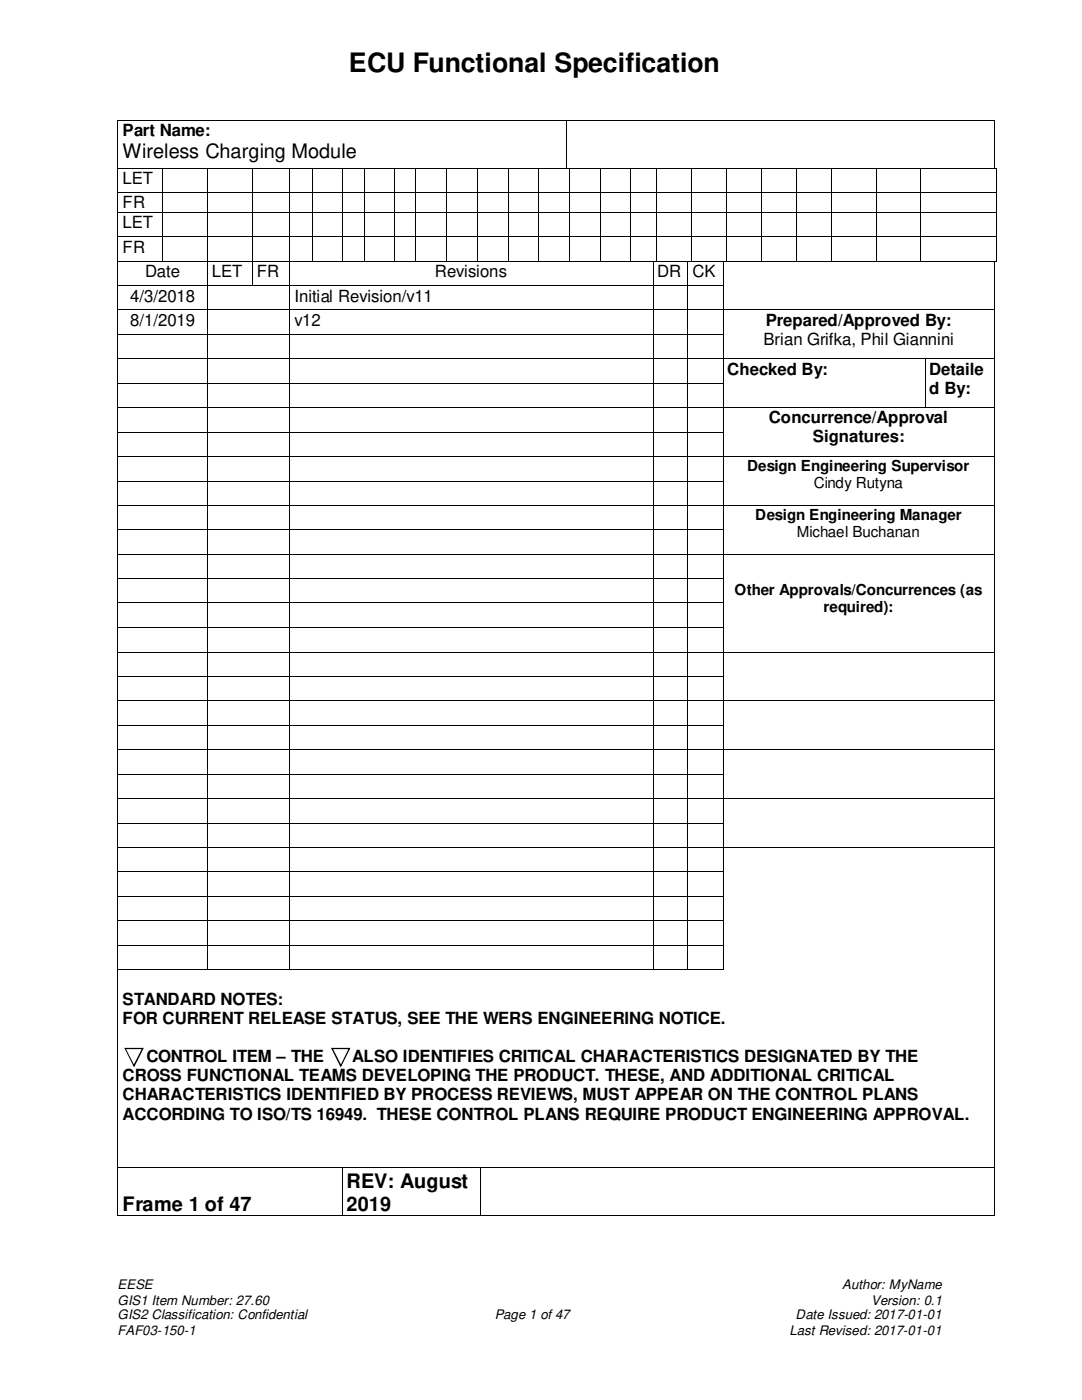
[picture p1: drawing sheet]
<svg xmlns="http://www.w3.org/2000/svg" width="216mm" height="279mm" viewBox="0 0 216 279" stroke-linecap="round" stroke-linejoin="round" font-family="sans-serif">
<g fill="#000">
<path d="M23.5 23.9h.1v.1h-.1zM23.5 33.4h.1v.2h-.1zM23.5 38.3h.1v.1h-.1zM32.4 33.4l.1 .2zM32.4 38.3l.1 .1zM41.3 33.4h.2v.2h-.2zM41.3 38.3h.2v.1h-.2zM50.3 33.4h.2v.2h-.2zM50.3 38.3h.2v.1h-.2zM57.7 33.4h.1v.2h-.1zM57.7 38.3h.1v.1h-.1zM62.2 33.4h.2v.2h-.2z"/>
<path d="M62.2 38.3h.2v.1h-.2zM68.2 33.4l.1 .2zM68.2 38.3l.1 .1zM72.6 33.4h.2v.2h-.2zM72.6 38.3h.2v.1h-.2zM78.7 33.4h.1v.2h-.1zM78.7 38.3h.1v.1h-.1zM82.9 33.4h.2v.2h-.2zM82.9 38.3h.2v.1h-.2zM89.1 33.4h.1v.2h-.1zM89.1 38.3h.1v.1h-.1zM95.2 33.4h.1v.2h-.1z"/>
<path d="M95.2 38.3h.1v.1h-.1zM101.3 33.4l.1 .2zM101.3 38.3l.1 .1zM107.4 33.4h.2v.2h-.2zM107.4 38.3h.2v.1h-.2zM112.9 23.9h.1v.1h-.1zM112.9 33.4h.1v.2h-.1zM113 33.4h.5v.2h-.5zM113.5 33.4h.2v.2h-.2zM113.5 38.3h.2v.1h-.2zM119.7 33.4h.2v.2h-.2zM119.7 38.3h.2v.1h-.2z"/>
<path d="M125.8 33.4h.2v.2h-.2zM125.8 38.3h.2v.1h-.2zM130.9 33.4h.2v.2h-.2zM130.9 38.3h.2v.1h-.2zM137.9 33.4h.2v.2h-.2zM137.9 38.3h.2v.1h-.2zM144.9 33.4h.1v.2h-.1zM144.9 38.3h.1v.1h-.1zM151.9 33.4h.2v.2h-.2zM151.9 38.3h.2v.1h-.2zM158.9 33.4h.2v.2h-.2zM158.9 38.3h.2v.1h-.2z"/>
<path d="M165.8 33.4h.1v.2h-.1zM165.8 38.3h.1v.1h-.1zM174.8 33.4h.1v.2h-.1zM174.8 38.3h.1v.1h-.1zM183.6 33.4h.2v.2h-.2zM183.6 38.3h.2v.1h-.2zM198.3 23.9h.2v.1h-.2zM198.3 33.4h.2v.2h-.2zM198.5 33.4h.1v.2h-.1zM198.6 33.4l.1 .2zM198.7 33.4h.2v.2h-.2zM198.7 38.3h.2v.1h-.2z"/>
<path d="M23.5 42.2h.1v.2h-.1zM23.5 47.2h.1v.1h-.1zM23.5 52.1h.1v.1h-.1zM23.5 56.9h.1v.2h-.1zM32.4 42.2l.1 .2zM32.4 47.2l.1 .1zM32.4 52.1l.1 .1zM41.3 42.2h.2v.2h-.2zM41.3 47.2h.2v.1h-.2zM41.3 52.1h.2v.1h-.2zM41.3 56.9h.2v.2h-.2zM50.3 42.2h.2v.2h-.2z"/>
<path d="M50.3 47.2h.2v.1h-.2zM50.3 52.1h.2v.1h-.2zM50.3 56.9h.2v.2h-.2zM57.7 42.2h.1v.2h-.1zM57.7 47.2h.1v.1h-.1zM57.7 52.1h.1v.1h-.1zM57.7 56.9h.1v.2h-.1zM62.2 42.2h.2v.2h-.2zM62.2 47.2h.2v.1h-.2zM62.2 52.1h.2v.1h-.2zM68.2 42.2l.1 .2zM68.2 47.2l.1 .1z"/>
<path d="M68.2 52.1l.1 .1zM72.6 42.2h.2v.2h-.2zM72.6 47.2h.2v.1h-.2zM72.6 52.1h.2v.1h-.2zM78.7 42.2h.1v.2h-.1zM78.7 47.2h.1v.1h-.1zM78.7 52.1h.1v.1h-.1zM82.9 42.2h.2v.2h-.2zM82.9 47.2h.2v.1h-.2zM82.9 52.1h.2v.1h-.2zM89.1 42.2h.1v.2h-.1zM89.1 47.2h.1v.1h-.1z"/>
<path d="M89.1 52.1h.1v.1h-.1zM95.2 42.2h.1v.2h-.1zM95.2 47.2h.1v.1h-.1zM95.2 52.1h.1v.1h-.1zM101.3 42.2l.1 .2zM101.3 47.2l.1 .1zM101.3 52.1l.1 .1zM107.4 42.2h.2v.2h-.2zM107.4 47.2h.2v.1h-.2zM107.4 52.1h.2v.1h-.2zM113.5 42.2h.2v.2h-.2zM113.5 47.2h.2v.1h-.2z"/>
<path d="M113.5 52.1h.2v.1h-.2zM119.7 42.2h.2v.2h-.2zM119.7 47.2h.2v.1h-.2zM119.7 52.1h.2v.1h-.2zM125.8 42.2h.2v.2h-.2zM125.8 47.2h.2v.1h-.2zM125.8 52.1h.2v.1h-.2zM130.2 52.1h.2v.1h-.2zM130.2 56.9h.2v.2h-.2zM130.4 52.1h.5v.1h-.5zM130.9 42.2h.2v.2h-.2zM130.9 47.2h.2v.1h-.2z"/>
<path d="M130.9 52.1h.2v.1h-.2zM137.2 52.1h.1v.1h-.1zM137.2 56.9h.1v.2h-.1zM137.3 52.1h.6v.1h-.6zM137.9 42.2h.2v.2h-.2zM137.9 47.2h.2v.1h-.2zM137.9 52.1h.2v.1h-.2zM144.2 52.1h.2v.1h-.2zM144.2 56.9h.2v.2h-.2zM144.4 52.1h.5v.1h-.5zM144.9 42.2h.1v.2h-.1zM144.9 47.2h.1v.1h-.1z"/>
<path d="M144.9 52.1h.1v.1h-.1zM151.9 42.2h.2v.2h-.2zM151.9 47.2h.2v.1h-.2zM151.9 52.1h.2v.1h-.2zM158.9 42.2h.2v.2h-.2zM158.9 47.2h.2v.1h-.2zM158.9 52.1h.2v.1h-.2zM165.8 42.2h.1v.2h-.1zM165.8 47.2h.1v.1h-.1zM165.8 52.1h.1v.1h-.1zM174.8 42.2h.1v.2h-.1zM174.8 47.2h.1v.1h-.1z"/>
<path d="M174.8 52.1h.1v.1h-.1zM183.6 42.2h.2v.2h-.2zM183.6 47.2h.2v.1h-.2zM183.6 52.1h.2v.1h-.2zM198.3 52.1h.2v.1h-.2zM198.3 56.9h.2v.2h-.2zM198.5 52.1h.1v.1h-.1zM198.6 52.1l.1 .1zM198.7 42.2h.2v.2h-.2zM198.7 47.2h.2v.1h-.2zM198.7 52.1h.2v.1h-.2zM23.5 61.7h.1v.2h-.1z"/>
<path d="M23.5 66.7h.1v.2h-.1zM23.5 71.5h.1v.2h-.1zM23.5 76.4h.1v.1h-.1zM41.3 61.7h.2v.2h-.2zM41.3 66.7h.2v.2h-.2zM41.3 71.5h.2v.2h-.2zM41.3 76.4h.2v.1h-.2zM57.7 61.7h.1v.2h-.1zM57.7 66.7h.1v.2h-.1zM57.7 71.5h.1v.2h-.1zM57.7 76.4h.1v.1h-.1zM130.2 61.7h.2v.2h-.2z"/>
<path d="M130.2 66.7h.2v.2h-.2zM130.2 71.5h.2v.2h-.2zM130.2 76.4h.2v.1h-.2zM137.2 61.7h.1v.2h-.1zM137.2 66.7h.1v.2h-.1zM137.2 71.5h.1v.2h-.1zM137.2 76.4h.1v.1h-.1zM144.2 61.7h.2v.2h-.2zM144.2 66.7h.2v.2h-.2zM144.2 71.5h.2v.2h-.2zM144.2 76.4h.2v.1h-.2zM184.5 71.5h.2v.2h-.2z"/>
<path d="M184.5 76.4h.2v.1h-.2zM198.3 61.7h.2v.2h-.2zM198.3 66.7h.2v.2h-.2zM198.3 71.5h.2v.2h-.2zM198.3 76.4h.2v.1h-.2zM23.5 81.3h.1v.1h-.1zM23.5 86.2h.1v.2h-.1zM23.5 91h.1v.2h-.1zM23.5 95.9h.1v.2h-.1zM41.3 81.3h.2v.1h-.2zM41.3 86.2h.2v.2h-.2zM41.3 91h.2v.2h-.2z"/>
<path d="M41.3 95.9h.2v.2h-.2zM57.7 81.3h.1v.1h-.1zM57.7 86.2h.1v.2h-.1zM57.7 91h.1v.2h-.1zM57.7 95.9h.1v.2h-.1zM130.2 81.3h.2v.1h-.2zM130.2 86.2h.2v.2h-.2zM130.2 91h.2v.2h-.2zM130.2 95.9h.2v.2h-.2zM137.2 81.3h.1v.1h-.1zM137.2 86.2h.1v.2h-.1zM137.2 91h.1v.2h-.1z"/>
<path d="M137.2 95.9h.1v.2h-.1zM144.2 81.3h.2v.1h-.2zM144.2 86.2h.2v.2h-.2zM144.2 91h.2v.2h-.2zM144.2 95.9h.2v.2h-.2zM184.5 81.3h.2v.1h-.2zM198.3 81.3h.2v.1h-.2zM198.3 86.2h.2v.2h-.2zM198.3 91h.2v.2h-.2zM198.3 95.9h.2v.2h-.2zM23.5 100.8h.1v.1h-.1zM23.5 105.7h.1v.1h-.1z"/>
<path d="M23.5 110.6h.1v.1h-.1zM23.5 115.4h.1v.2h-.1zM41.3 100.8h.2v.1h-.2zM41.3 105.7h.2v.1h-.2zM41.3 110.6h.2v.1h-.2zM41.3 115.4h.2v.2h-.2zM57.7 100.8h.1v.1h-.1zM57.7 105.7h.1v.1h-.1zM57.7 110.6h.1v.1h-.1zM57.7 115.4h.1v.2h-.1zM130.2 100.8h.2v.1h-.2zM130.2 105.7h.2v.1h-.2z"/>
<path d="M130.2 110.6h.2v.1h-.2zM130.2 115.4h.2v.2h-.2zM137.2 100.8h.1v.1h-.1zM137.2 105.7h.1v.1h-.1zM137.2 110.6h.1v.1h-.1zM137.2 115.4h.1v.2h-.1zM144.2 100.8h.2v.1h-.2zM144.2 105.7h.2v.1h-.2zM144.2 110.6h.2v.1h-.2zM144.2 115.4h.2v.2h-.2zM198.3 100.8h.2v.1h-.2zM198.3 105.7h.2v.1h-.2z"/>
<path d="M198.3 110.6h.2v.1h-.2zM198.3 115.4h.2v.2h-.2zM23.5 120.2h.1v.2h-.1zM23.5 125.2h.1v.2h-.1zM23.5 130h.1v.2h-.1zM23.5 134.9h.1v.1h-.1zM23.5 139.8h.1v.2h-.1zM41.3 120.2h.2v.2h-.2zM41.3 125.2h.2v.2h-.2zM41.3 130h.2v.2h-.2zM41.3 134.9h.2v.1h-.2zM41.3 139.8h.2v.2h-.2z"/>
<path d="M57.7 120.2h.1v.2h-.1zM57.7 125.2h.1v.2h-.1zM57.7 130h.1v.2h-.1zM57.7 134.9h.1v.1h-.1zM57.7 139.8h.1v.2h-.1zM130.2 120.2h.2v.2h-.2zM130.2 125.2h.2v.2h-.2zM130.2 130h.2v.2h-.2zM130.2 134.9h.2v.1h-.2zM130.2 139.8h.2v.2h-.2zM137.2 120.2h.1v.2h-.1zM137.2 125.2h.1v.2h-.1z"/>
<path d="M137.2 130h.1v.2h-.1zM137.2 134.9h.1v.1h-.1zM137.2 139.8h.1v.2h-.1zM144.2 120.2h.2v.2h-.2zM144.2 125.2h.2v.2h-.2zM144.2 130h.2v.2h-.2zM144.2 134.9h.2v.1h-.2zM144.2 139.8h.2v.2h-.2zM198.3 120.2h.2v.2h-.2zM198.3 125.2h.2v.2h-.2zM198.3 130h.2v.2h-.2zM198.3 134.9h.2v.1h-.2z"/>
<path d="M198.3 139.8h.2v.2h-.2zM23.5 144.7h.1v.2h-.1zM23.5 149.5h.1v.2h-.1zM23.5 154.4h.1v.2h-.1zM23.5 159.3h.1v.1h-.1zM41.3 144.7h.2v.2h-.2zM41.3 149.5h.2v.2h-.2zM41.3 154.4h.2v.2h-.2zM41.3 159.3h.2v.1h-.2zM57.7 144.7h.1v.2h-.1zM57.7 149.5h.1v.2h-.1zM57.7 154.4h.1v.2h-.1z"/>
<path d="M57.7 159.3h.1v.1h-.1zM130.2 144.7h.2v.2h-.2zM130.2 149.5h.2v.2h-.2zM130.2 154.4h.2v.2h-.2zM130.2 159.3h.2v.1h-.2zM137.2 144.7h.1v.2h-.1zM137.2 149.5h.1v.2h-.1zM137.2 154.4h.1v.2h-.1zM137.2 159.3h.1v.1h-.1zM144.2 144.7h.2v.2h-.2zM144.2 149.5h.2v.2h-.2zM144.2 154.4h.2v.2h-.2z"/>
<path d="M144.2 159.3h.2v.1h-.2zM198.3 144.7h.2v.2h-.2zM198.3 149.5h.2v.2h-.2zM198.3 154.4h.2v.2h-.2zM198.3 159.3h.2v.1h-.2zM23.5 164.2h.1v.1h-.1zM23.5 169.1l.1 .1zM23.5 173.9h.1v.2h-.1zM23.5 178.7h.1v.2h-.1zM41.3 164.2h.2v.1h-.2zM41.3 169.1l.2 .1zM41.3 173.9h.2v.2h-.2z"/>
<path d="M41.3 178.7h.2v.2h-.2zM57.7 164.2h.1v.1h-.1zM57.7 169.1l.1 .1zM57.7 173.9h.1v.2h-.1zM57.7 178.7h.1v.2h-.1zM130.2 164.2h.2v.1h-.2zM130.2 169.1l.2 .1zM130.2 173.9h.2v.2h-.2zM130.2 178.7h.2v.2h-.2zM137.2 164.2h.1v.1h-.1zM137.2 169.1l.1 .1zM137.2 173.9h.1v.2h-.1z"/>
<path d="M137.2 178.7h.1v.2h-.1zM144.2 164.2h.2v.1h-.2zM144.2 169.1l.2 .1zM144.2 173.9h.2v.2h-.2zM144.2 178.7h.2v.2h-.2zM198.3 164.2h.2v.1h-.2zM198.3 169.1l.2 .1zM198.3 173.9h.2v.2h-.2zM198.3 178.7h.2v.2h-.2zM23.5 183.7l.1 .1zM23.5 188.6h.1v.1h-.1zM23.5 193.4h.1v.1h-.1z"/>
<path d="M41.3 183.7l.2 .1zM41.3 188.6h.2v.1h-.2zM41.3 193.4h.2v.1h-.2zM57.7 183.7l.1 .1zM57.7 188.6h.1v.1h-.1zM57.7 193.4h.1v.1h-.1zM130.2 183.7l.2 .1zM130.2 188.6h.2v.1h-.2zM130.2 193.4h.2v.1h-.2zM137.2 183.7l.1 .1zM137.2 188.6h.1v.1h-.1zM137.2 193.4h.1v.1h-.1z"/>
<path d="M144.2 183.7l.2 .1zM144.2 188.6h.2v.1h-.2zM144.2 193.4h.2v.1h-.2zM198.3 183.7l.2 .1zM198.3 188.6h.2v.1h-.2zM198.3 193.4h.2v.1h-.2zM23.5 232.9h.1v.2h-.1zM68.2 232.9l.1 .2zM95.8 232.9h.1v.2h-.1zM198.3 232.9h.2v.2h-.2zM23.5 242.5h.1v.2h-.1zM68.2 242.5l.1 .2z"/>
<path d="M95.8 242.5h.1v.2h-.1zM198.3 242.5h.2v.2h-.2z"/>
</g>
<g fill="none" stroke="#000" stroke-width=".2">
<path d="M23.5 24v9.4M23.5 33.6v4.7M23.5 38.4v3.8M23.6 24h89.3M23.6 33.5h8.8M23.6 38.4h8.8M32.5 33.6v4.7M32.5 38.4v3.8M32.5 33.5h8.8M32.5 38.4h8.8M41.4 33.6v4.7M41.4 38.4v3.8"/>
<path d="M41.5 33.5h8.8M41.5 38.4h8.8M50.4 33.6v4.7M50.4 38.4v3.8M50.5 33.5h7.2M50.5 38.4h7.2M57.7 33.6v4.7M57.7 38.4v3.8M57.8 33.5h4.4M57.8 38.4h4.4M62.3 33.6v4.7M62.3 38.4v3.8"/>
<path d="M62.4 33.5h5.8M62.4 38.4h5.8M68.3 33.6v4.7M68.3 38.4v3.8M68.3 33.5h4.3M68.3 38.4h4.3M72.7 33.6v4.7M72.7 38.4v3.8M72.8 33.5h5.9M72.8 38.4h5.9M78.7 33.6v4.7M78.7 38.4v3.8"/>
<path d="M78.8 33.5h4.1M78.8 38.4h4.1M83 33.6v4.7M83 38.4v3.8M83.1 33.5h6M83.1 38.4h6M89.2 33.6v4.7M89.2 38.4v3.8M89.2 33.5h6M89.2 38.4h6M95.2 33.6v4.7M95.2 38.4v3.8"/>
<path d="M95.3 33.5h6M95.3 38.4h6M101.4 33.6v4.7M101.4 38.4v3.8M101.4 33.5h6M101.4 38.4h6M107.5 33.6v4.7M107.5 38.4v3.8M107.6 33.5h5.3M107.6 38.4h5.9M112.9 24v9.4M113 24h85.3"/>
<path d="M113.6 33.6v4.7M113.6 38.4v3.8M113.7 33.5h6M113.7 38.4h6M119.8 33.6v4.7M119.8 38.4v3.8M119.9 33.5h5.9M119.9 38.4h5.9M125.9 33.6v4.7M125.9 38.4v3.8M126 33.5h4.9M126 38.4h4.9"/>
<path d="M131 33.6v4.7M131 38.4v3.8M131.1 33.5h6.8M131.1 38.4h6.8M138 33.6v4.7M138 38.4v3.8M138.1 33.5h6.8M138.1 38.4h6.8M144.9 33.6v4.7M144.9 38.4v3.8M145 33.5h6.9M145 38.4h6.9"/>
<path d="M152 33.6v4.7M152 38.4v3.8M152.1 33.5h6.8M152.1 38.4h6.8M159 33.6v4.7M159 38.4v3.8M159.1 33.5h6.7M159.1 38.4h6.7M165.9 33.6v4.7M165.9 38.4v3.8M165.9 33.5h8.9M165.9 38.4h8.9"/>
<path d="M174.8 33.6v4.7M174.8 38.4v3.8M174.9 33.5h8.7M174.9 38.4h8.7M183.7 33.6v4.7M183.7 38.4v3.8M183.8 33.5h14.5M183.8 38.4h14.9M198.4 24v9.4M198.8 33.6v4.7M198.8 38.4v3.8M23.5 42.4v4.8"/>
<path d="M23.5 47.3v4.8M23.5 52.2v4.7M23.5 57.1v4.6M23.6 42.3h8.8M23.6 47.2h8.8M23.6 52.2h8.8M23.6 57h17.7M32.5 42.4v4.8M32.5 47.3v4.8M32.5 42.3h8.8M32.5 47.2h8.8M32.5 52.2h8.8"/>
<path d="M41.4 42.4v4.8M41.4 47.3v4.8M41.4 52.2v4.7M41.4 57.1v4.6M41.5 42.3h8.8M41.5 47.2h8.8M41.5 52.2h8.8M41.5 57h8.8M50.4 42.4v4.8M50.4 47.3v4.8M50.4 52.2v4.7M50.5 42.3h7.2"/>
<path d="M50.5 47.2h7.2M50.5 52.2h7.2M50.5 57h7.2M57.7 42.4v4.8M57.7 47.3v4.8M57.7 52.2v4.7M57.7 57.1v4.6M57.8 42.3h4.4M57.8 47.2h4.4M57.8 52.2h4.4M57.8 57h72.4M62.3 42.4v4.8"/>
<path d="M62.3 47.3v4.8M62.4 42.3h5.8M62.4 47.2h5.8M62.4 52.2h5.8M68.3 42.4v4.8M68.3 47.3v4.8M68.3 42.3h4.3M68.3 47.2h4.3M68.3 52.2h4.3M72.7 42.4v4.8M72.7 47.3v4.8M72.8 42.3h5.9"/>
<path d="M72.8 47.2h5.9M72.8 52.2h5.9M78.7 42.4v4.8M78.7 47.3v4.8M78.8 42.3h4.1M78.8 47.2h4.1M78.8 52.2h4.1M83 42.4v4.8M83 47.3v4.8M83.1 42.3h6M83.1 47.2h6M83.1 52.2h6"/>
<path d="M89.2 42.4v4.8M89.2 47.3v4.8M89.2 42.3h6M89.2 47.2h6M89.2 52.2h6M95.2 42.4v4.8M95.2 47.3v4.8M95.3 42.3h6M95.3 47.2h6M95.3 52.2h6M101.4 42.4v4.8M101.4 47.3v4.8"/>
<path d="M101.4 42.3h6M101.4 47.2h6M101.4 52.2h6M107.5 42.4v4.8M107.5 47.3v4.8M107.6 42.3h5.9M107.6 47.2h5.9M107.6 52.2h5.9M113.6 42.4v4.8M113.6 47.3v4.8M113.7 42.3h6M113.7 47.2h6"/>
<path d="M113.7 52.2h6M119.8 42.4v4.8M119.8 47.3v4.8M119.9 42.3h5.9M119.9 47.2h5.9M119.9 52.2h5.9M125.9 42.4v4.8M125.9 47.3v4.8M126 42.3h4.9M126 47.2h4.9M126 52.2h4.2M130.3 52.2v4.7"/>
<path d="M130.3 57.1v4.6M130.4 57h6.8M131 42.4v4.8M131 47.3v4.8M131.1 42.3h6.8M131.1 47.2h6.8M131.1 52.2h6.1M137.2 52.2v4.7M137.2 57.1v4.6M137.3 57h6.9M138 42.4v4.8M138 47.3v4.8"/>
<path d="M138.1 42.3h6.8M138.1 47.2h6.8M138.1 52.2h6.1M144.3 52.2v4.7M144.3 57.1v4.6M144.9 42.4v4.8M144.9 47.3v4.8M145 42.3h6.9M145 47.2h6.9M145 52.2h6.9M152 42.4v4.8M152 47.3v4.8"/>
<path d="M152.1 42.3h6.8M152.1 47.2h6.8M152.1 52.2h6.8M159 42.4v4.8M159 47.3v4.8M159.1 42.3h6.7M159.1 47.2h6.7M159.1 52.2h6.7M165.9 42.4v4.8M165.9 47.3v4.8M165.9 42.3h8.9M165.9 47.2h8.9"/>
<path d="M165.9 52.2h8.9M174.8 42.4v4.8M174.8 47.3v4.8M174.9 42.3h8.7M174.9 47.2h8.7M174.9 52.2h8.7M183.7 42.4v4.8M183.7 47.3v4.8M183.8 42.3h14.9M183.8 47.2h14.9M183.8 52.2h14.5M198.4 52.2v4.7"/>
<path d="M198.4 57.1v4.6M198.8 42.4v4.8M198.8 47.3v4.8M23.5 61.9v4.8M23.5 66.9v4.6M23.5 71.7v4.7M23.5 76.5v4.8M23.6 61.8h17.7M23.6 66.8h17.7M23.6 71.6h17.7M23.6 76.5h17.7M41.4 61.9v4.8"/>
<path d="M41.4 66.9v4.6M41.4 71.7v4.7M41.4 76.5v4.8M41.5 61.8h16.2M41.5 66.8h16.2M41.5 71.6h16.2M41.5 76.5h16.2M57.7 61.9v4.8M57.7 66.9v4.6M57.7 71.7v4.7M57.7 76.5v4.8M57.8 61.8h72.4"/>
<path d="M57.8 66.8h72.4M57.8 71.6h72.4M57.8 76.5h72.4M130.3 61.9v4.8M130.3 66.9v4.6M130.3 71.7v4.7M130.3 76.5v4.8M130.4 61.8h6.8M130.4 66.8h6.8M130.4 71.6h6.8M130.4 76.5h6.8M137.2 61.9v4.8"/>
<path d="M137.2 66.9v4.6M137.2 71.7v4.7M137.2 76.5v4.8M137.3 61.8h6.9M137.3 66.8h6.9M137.3 71.6h6.9M137.3 76.5h6.9M144.3 61.9v4.8M144.3 66.9v4.6M144.3 71.7v4.7M144.3 76.5v4.8M144.4 61.8h53.9"/>
<path d="M144.4 71.6h40.1M184.6 71.7v4.7M184.6 76.5v4.8M184.7 71.6h13.6M198.4 61.9v4.8M198.4 66.9v4.6M198.4 71.7v4.7M198.4 76.5v4.8M23.5 81.4v4.8M23.5 86.4v4.6M23.5 91.2v4.7M23.5 96.1v4.7"/>
<path d="M23.6 81.4h17.7M23.6 86.3h17.7M23.6 91.1h17.7M23.6 96h17.7M41.4 81.4v4.8M41.4 86.4v4.6M41.4 91.2v4.7M41.4 96.1v4.7M41.5 81.4h16.2M41.5 86.3h16.2M41.5 91.1h16.2M41.5 96h16.2"/>
<path d="M57.7 81.4v4.8M57.7 86.4v4.6M57.7 91.2v4.7M57.7 96.1v4.7M57.8 81.4h72.4M57.8 86.3h72.4M57.8 91.1h72.4M57.8 96h72.4M130.3 81.4v4.8M130.3 86.4v4.6M130.3 91.2v4.7M130.3 96.1v4.7"/>
<path d="M130.4 81.4h6.8M130.4 86.3h6.8M130.4 91.1h6.8M130.4 96h6.8M137.2 81.4v4.8M137.2 86.4v4.6M137.2 91.2v4.7M137.2 96.1v4.7M137.3 81.4h6.9M137.3 86.3h6.9M137.3 91.1h6.9M137.3 96h6.9"/>
<path d="M144.3 81.4v4.8M144.3 86.4v4.6M144.3 91.2v4.7M144.3 96.1v4.7M144.4 81.4h40.1M144.4 91.1h53.9M184.7 81.4h13.6M198.4 81.4v4.8M198.4 86.4v4.6M198.4 91.2v4.7M198.4 96.1v4.7M23.5 100.9v4.8"/>
<path d="M23.5 105.8v4.8M23.5 110.7v4.7M23.5 115.6v4.6M23.6 100.8h17.7M23.6 105.7h17.7M23.6 110.7h17.7M23.6 115.5h17.7M41.4 100.9v4.8M41.4 105.8v4.8M41.4 110.7v4.7M41.4 115.6v4.6M41.5 100.8h16.2"/>
<path d="M41.5 105.7h16.2M41.5 110.7h16.2M41.5 115.5h16.2M57.7 100.9v4.8M57.7 105.8v4.8M57.7 110.7v4.7M57.7 115.6v4.6M57.8 100.8h72.4M57.8 105.7h72.4M57.8 110.7h72.4M57.8 115.5h72.4M130.3 100.9v4.8"/>
<path d="M130.3 105.8v4.8M130.3 110.7v4.7M130.3 115.6v4.6M130.4 100.8h6.8M130.4 105.7h6.8M130.4 110.7h6.8M130.4 115.5h6.8M137.2 100.9v4.8M137.2 105.8v4.8M137.2 110.7v4.7M137.2 115.6v4.6M137.3 100.8h6.9"/>
<path d="M137.3 105.7h6.9M137.3 110.7h6.9M137.3 115.5h6.9M144.3 100.9v4.8M144.3 105.8v4.8M144.3 110.7v4.7M144.3 115.6v4.6M144.4 100.8h53.9M144.4 110.7h53.9M198.4 100.9v4.8M198.4 105.8v4.8M198.4 110.7v4.7"/>
<path d="M198.4 115.6v4.6M23.5 120.4v4.8M23.5 125.4v4.6M23.5 130.2v4.7M23.5 135v4.8M23.5 140v4.7M23.6 120.3h17.7M23.6 125.3h17.7M23.6 130.1h17.7M23.6 135h17.7M23.6 139.9h17.7M41.4 120.4v4.8"/>
<path d="M41.4 125.4v4.6M41.4 130.2v4.7M41.4 135v4.8M41.4 140v4.7M41.5 120.3h16.2M41.5 125.3h16.2M41.5 130.1h16.2M41.5 135h16.2M41.5 139.9h16.2M57.7 120.4v4.8M57.7 125.4v4.6M57.7 130.2v4.7"/>
<path d="M57.7 135v4.8M57.7 140v4.7M57.8 120.3h72.4M57.8 125.3h72.4M57.8 130.1h72.4M57.8 135h72.4M57.8 139.9h72.4M130.3 120.4v4.8M130.3 125.4v4.6M130.3 130.2v4.7M130.3 135v4.8M130.3 140v4.7"/>
<path d="M130.4 120.3h6.8M130.4 125.3h6.8M130.4 130.1h6.8M130.4 135h6.8M130.4 139.9h6.8M137.2 120.4v4.8M137.2 125.4v4.6M137.2 130.2v4.7M137.2 135v4.8M137.2 140v4.7M137.3 120.3h6.9M137.3 125.3h6.9"/>
<path d="M137.3 130.1h6.9M137.3 135h6.9M137.3 139.9h6.9M144.3 120.4v4.8M144.3 125.4v4.6M144.3 130.2v4.7M144.3 135v4.8M144.3 140v4.7M144.4 130.1h53.9M144.4 139.9h53.9M198.4 120.4v4.8M198.4 125.4v4.6"/>
<path d="M198.4 130.2v4.7M198.4 135v4.8M198.4 140v4.7M23.5 144.9v4.6M23.5 149.7v4.7M23.5 154.6v4.7M23.5 159.4v4.8M23.6 144.8h17.7M23.6 149.6h17.7M23.6 154.5h17.7M23.6 159.3h17.7M41.4 144.9v4.6"/>
<path d="M41.4 149.7v4.7M41.4 154.6v4.7M41.4 159.4v4.8M41.5 144.8h16.2M41.5 149.6h16.2M41.5 154.5h16.2M41.5 159.3h16.2M57.7 144.9v4.6M57.7 149.7v4.7M57.7 154.6v4.7M57.7 159.4v4.8M57.8 144.8h72.4"/>
<path d="M57.8 149.6h72.4M57.8 154.5h72.4M57.8 159.3h72.4M130.3 144.9v4.6M130.3 149.7v4.7M130.3 154.6v4.7M130.3 159.4v4.8M130.4 144.8h6.8M130.4 149.6h6.8M130.4 154.5h6.8M130.4 159.3h6.8M137.2 144.9v4.6"/>
<path d="M137.2 149.7v4.7M137.2 154.6v4.7M137.2 159.4v4.8M137.3 144.8h6.9M137.3 149.6h6.9M137.3 154.5h6.9M137.3 159.3h6.9M144.3 144.9v4.6M144.3 149.7v4.7M144.3 154.6v4.7M144.3 159.4v4.8M144.4 149.6h53.9"/>
<path d="M144.4 159.3h53.9M198.4 144.9v4.6M198.4 149.7v4.7M198.4 154.6v4.7M198.4 159.4v4.8M23.5 164.3v4.8M23.5 169.2v4.7M23.5 174.1v4.6M23.5 178.9v4.8M23.6 164.3h17.7M23.6 169.1h17.7M23.6 174h17.7"/>
<path d="M23.6 178.8h17.7M41.4 164.3v4.8M41.4 169.2v4.7M41.4 174.1v4.6M41.4 178.9v4.8M41.5 164.3h16.2M41.5 169.1h16.2M41.5 174h16.2M41.5 178.8h16.2M57.7 164.3v4.8M57.7 169.2v4.7M57.7 174.1v4.6"/>
<path d="M57.7 178.9v4.8M57.8 164.3h72.4M57.8 169.1h72.4M57.8 174h72.4M57.8 178.8h72.4M130.3 164.3v4.8M130.3 169.2v4.7M130.3 174.1v4.6M130.3 178.9v4.8M130.4 164.3h6.8M130.4 169.1h6.8M130.4 174h6.8"/>
<path d="M130.4 178.8h6.8M137.2 164.3v4.8M137.2 169.2v4.7M137.2 174.1v4.6M137.2 178.9v4.8M137.3 164.3h6.9M137.3 169.1h6.9M137.3 174h6.9M137.3 178.8h6.9M144.3 164.3v4.8M144.3 169.2v4.7M144.3 174.1v4.6"/>
<path d="M144.3 178.9v4.8M144.4 169.1h53.9M198.4 164.3v4.8M198.4 169.2v4.7M198.4 174.1v4.6M198.4 178.9v4.8M23.5 183.8v4.8M23.5 188.7v4.7M23.5 193.5v39.4M23.6 183.8h17.7M23.6 188.6h17.7M23.6 193.5h17.7"/>
<path d="M41.4 183.8v4.8M41.4 188.7v4.7M41.5 183.8h16.2M41.5 188.6h16.2M41.5 193.5h16.2M57.7 183.8v4.8M57.7 188.7v4.7M57.8 183.8h72.4M57.8 188.6h72.4M57.8 193.5h72.4M130.3 183.8v4.8M130.3 188.7v4.7"/>
<path d="M130.4 183.8h6.8M130.4 188.6h6.8M130.4 193.5h6.8M137.2 183.8v4.8M137.2 188.7v4.7M137.3 183.8h6.9M137.3 188.6h6.9M137.3 193.5h6.9M144.3 183.8v4.8M144.3 188.7v4.7M198.4 183.8v4.8M198.4 188.7v4.7"/>
<path d="M198.4 193.5v39.4M23.5 233.1v9.4M23.6 233h44.6M68.3 233.1v9.4M68.3 233h27.5M95.8 233.1v9.4M95.9 233h102.4M198.4 233.1v9.4M23.6 242.6h44.6M68.3 242.6h27.5M95.9 242.6h102.4"/>
</g>
<path d="M25 209.3h3.4l-1.6 3.5z" fill="#fff"/>
<path d="M24.8 209.1h3.9l-1.9 3.9zM25.1 209.2l1.7 3.5h-.2l1.8-3.5v.2h-3.4z" fill="#000"/>
<path d="M66.3 209.3h3.5l-1.8 3.5z" fill="#fff"/>
<path d="M66 209.1h3.9l-1.9 3.9zM66.4 209.2l1.8 3.5h-.3l1.7-3.5 .2 .2h-3.5z" fill="#000"/>
<text font-size="5.3" x="69.6" y="14.4">ECU Functional Specification</text>
<g font-size="4">
<text x="24.5" y="31.6">Wireless Charging Module</text>
<text x="69.2" y="237.1">REV: August</text>
<text x="24.5" y="241.7">Frame 1 of 47</text>
<text x="69.2" y="241.7">2019</text>
</g>
<g font-size="3.3">
<text x="24.5" y="27.2">Part Name:</text>
<text x="24.5" y="36.7">LET</text>
<text x="24.5" y="41.6">FR</text>
<text x="24.5" y="45.6">LET</text>
<text x="24.5" y="50.5">FR</text>
<text x="29" y="55.3">Date</text>
<text x="42.2" y="55.3">LET</text>
<text x="51.2" y="55.3">FR</text>
<text x="86.8" y="55.3">Revisions</text>
<text x="131.1" y="55.3">DR</text>
<text x="138.2" y="55.3">CK</text>
<text x="26" y="60.2">4/3/2018</text>
<text x="26" y="65">8/1/2019</text>
<text x="58.8" y="60.2">Initial Revision/v11</text>
<text x="58.8" y="65">v12</text>
<text x="152.8" y="65">Prepared/Approved By:</text>
<text x="152.3" y="68.8">Brian Grifka, Phil Giannini</text>
<text x="145.1" y="74.8">Checked By:</text>
<text x="185.4" y="74.8">Detaile</text>
<text x="185.4" y="78.7">d By:</text>
<text x="153.4" y="84.5">Concurrence/Approval</text>
<text x="162.2" y="88.3">Signatures:</text>
<text x="24.5" y="200.5">STANDARD NOTES:</text>
<text x="24.5" y="204.3">FOR CURRENT RELEASE STATUS, SEE THE WERS ENGINEERING NOTICE.</text>
<text x="24.5" y="215.7">CROSS FUNCTIONAL TEAMS DEVELOPING THE PRODUCT. THESE, AND ADDITIONAL CRITICAL</text>
<text x="29.2" y="211.9">CONTROL ITEM – THE</text>
<text x="70.3" y="211.9">ALSO IDENTIFIES CRITICAL CHARACTERISTICS DESIGNATED BY THE</text>
<text x="24.5" y="219.5">CHARACTERISTICS IDENTIFIED BY PROCESS REVIEWS, MUST APPEAR ON THE CONTROL PLANS</text>
<text x="24.5" y="223.4">ACCORDING TO ISO/TS 16949. THESE CONTROL PLANS REQUIRE PRODUCT ENGINEERING APPROVAL.</text>
</g>
<g font-size="3">
<text x="149.1" y="94">Design Engineering Supervisor</text>
<text x="162.4" y="97.5">Cindy Rutyna</text>
<text x="150.7" y="103.8">Design Engineering Manager</text>
<text x="159" y="107.2">Michael Buchanan</text>
<text x="146.6" y="118.7">Other Approvals/Concurrences (as</text>
<text x="164.3" y="122.1">required):</text>
</g>
<g font-size="2.6">
<text x="23.5" y="257.2">EESE</text>
<text x="168.1" y="257.2">Author: MyName</text>
<text x="23.5" y="260.3">GIS1 Item Number: 27.60</text>
<text x="23.5" y="263.3">GIS2 Classification: Confidential</text>
<text x="98.7" y="263.3">Page 1 of 47</text>
<text x="158.8" y="263.3">Date Issued: 2017-01-01</text>
<text x="173.8" y="260.3">Version: 0.1</text>
<text x="23.5" y="266.4">FAF03-150-1</text>
<text x="157.6" y="266.4">Last Revised: 2017-01-01</text>
</g>
</svg>
